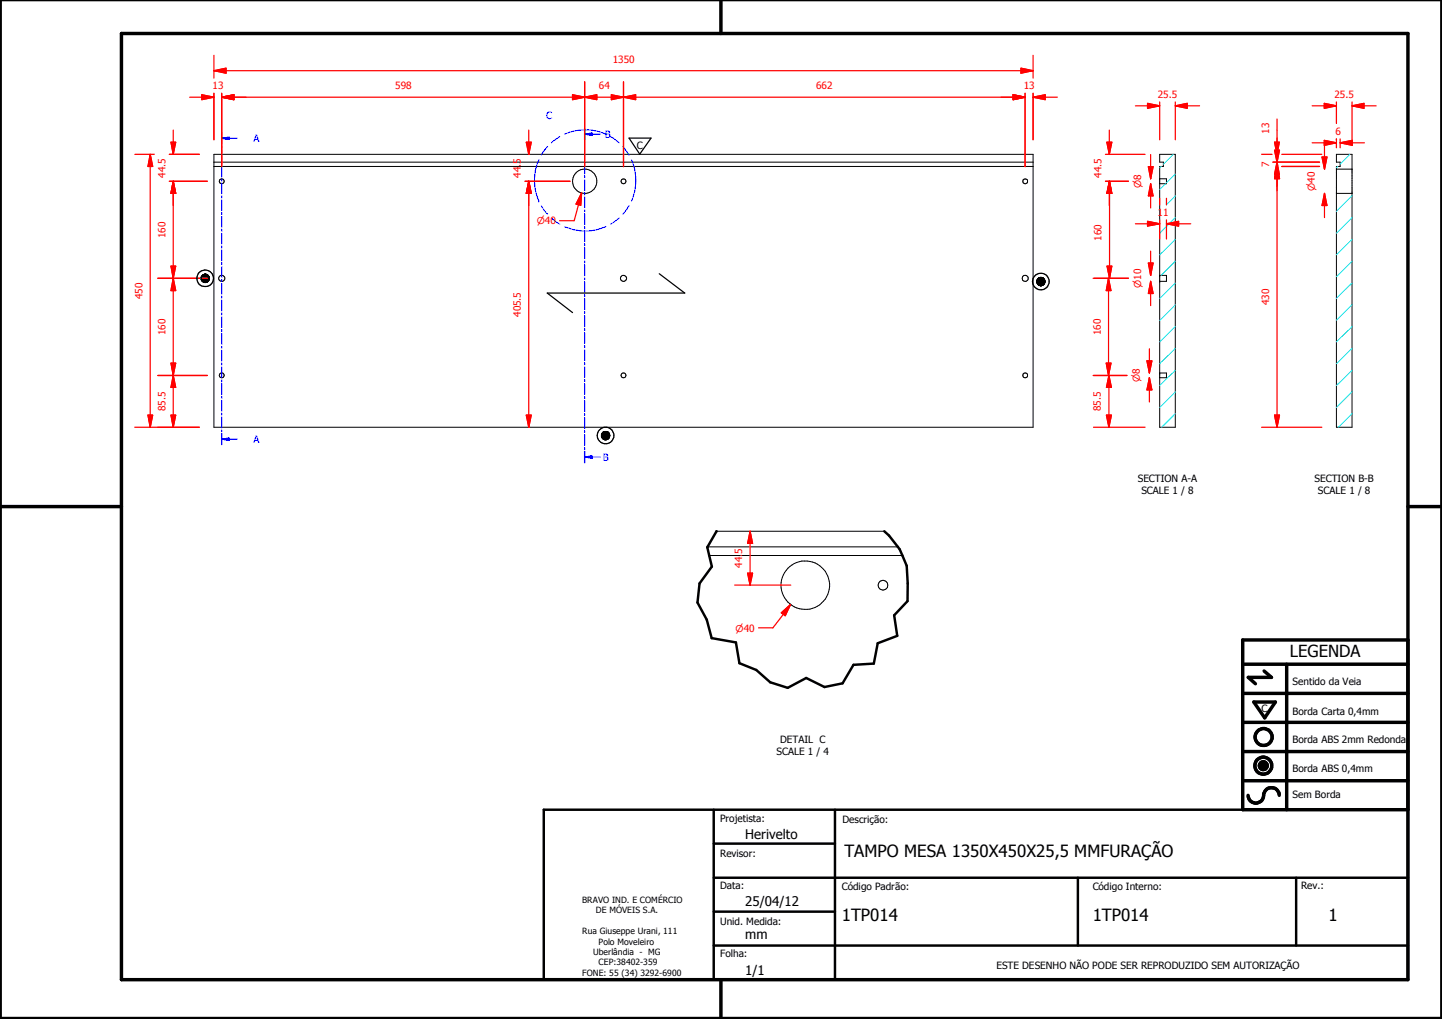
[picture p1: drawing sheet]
<svg xmlns="http://www.w3.org/2000/svg" width="297mm" height="210mm" viewBox="0 0 297 210" stroke-linecap="round" stroke-linejoin="round" font-family="sans-serif">
<g fill="none" stroke="#000" stroke-width=".21">
<path d="M44.1 33.4h168.7M44.1 34.3h168.7M44.1 31.8h168.7v56.2h-168.7zM238.9 36.8h1.4v1h-1.4M238.9 31.8h3.2v56.2h-3.2v-53.7h.7v-.9h-.7zM275.3 34.8h3.2M275.3 39.8h3.2M275.3 31.8h3.2v56.2h-3.2v-53.7h.8v-.9h-.8zM41.4 57.2l1.7 .1zM41.4 57.3h1.7v.1zM41.4 57.3l1.7 .1h-1.7zM41.4 57.4l1.7 .1z"/>
<path d="M41.4 57.5h1.7v.1zM41.4 57.5l1.7 .1h-1.6zM41.4 57.1l1.7 .1zM41.5 57.6h1.6zM41.5 57.6l1.5 .1zM41.5 57.7h1.5zM41.5 57.1h1.6zM41.5 57l1.6 .1zM41.5 57.7l1.5 .1zM41.5 56.9l1.5 .1zM41.6 57.8h1.4zM41.6 57.8l1.3 .1z"/>
<path d="M41.6 56.9h1.4zM41.7 57.9h1.2zM41.7 57.9l1.1 .1zM41.7 56.8l1.3 .1zM41.7 58h1.1zM41.7 56.7l1.2 .1zM41.8 58h1zM41.8 58l.9 .1zM41.8 56.6l1 .1h-1.1zM41.8 56.6l1 .1zM41.8 56.6h1zM41.9 58.1h.8z"/>
<path d="M41.9 58.1h.7zM41.9 56.6h.9zM41.9 56.6h.8zM41.9 58.1h.6zM41.9 56.6h.7zM42 58.1h.5zM42 58.1l.5 .1zM42 56.6h.6zM42 56.6h.5zM42.1 58.2h.4zM42.1 58.2h.3zM42.1 56.5l.4 .1z"/>
<path d="M42.1 56.5h.4zM42.2 58.2h.2zM42.2 56.5h.3zM42.2 56.5h.2zM213.6 57.9l1.7 .1zM213.6 58l1.7 .1zM213.6 58.1h1.7zM213.6 58.1l1.6 .1zM213.6 58.2l1.6 .1zM213.6 57.8l1.7 .1zM213.6 58.3h1.6zM213.6 57.7l1.6 .1z"/>
<path d="M213.7 58.3h1.5zM213.7 58.3l1.4 .1zM213.7 57.7h1.5zM213.7 58.4h1.4zM213.7 58.4l1.4 .1zM213.7 57.6l1.5 .1zM213.7 58.5h1.4zM213.7 58.5h1.3zM213.7 57.5l1.4 .1zM213.8 58.5h1.2zM213.8 58.5l1.2 .1zM213.8 57.4l1.3 .1z"/>
<path d="M213.8 58.6h1.2zM213.8 58.6l1.1 .1zM213.8 57.4h1.2zM213.9 58.7h1zM213.9 58.7h.9zM213.9 57.3l1.1 .1zM214 58.7h.8zM214 58.7l.8 .1zM214 57.2l.9 .1h-1zM214 57.2l.9 .1zM214 57.2h.8zM214.1 58.8h.7z"/>
<path d="M214.1 58.8h.6zM214.1 57.2h.7zM214.2 58.8h.5zM214.2 58.8h.4zM214.2 57.2h.6zM214.2 57.2h.5zM214.2 58.8h.3zM214.2 57.2h.4zM214.3 58.8h.2zM214.3 57.1l.3 .1zM214.3 57.1h.2zM238.9 58h.1"/>
<path d="M238.9 56.7h.1M238.9 56.7h1.4v1.3h-1.4M238.9 76.8h.1M238.9 76.8h1.4v1h-1.4M123.9 89.7h1.7zM123.9 89.7l1.7 .1zM123.9 89.8h1.7v.1zM123.9 89.8l1.7 .1h-1.7zM123.9 89.9l1.7 .1zM123.9 89.5l1.7 .2h-1.7zM123.9 89.5h1.7v.2zM123.9 90h1.7l-.1 .1z"/>
<path d="M123.9 90l1.6 .1h-1.5zM123.9 89.5h1.7zM124 90.1h1.5zM124 90.1l1.5 .1zM124 89.4l1.6 .1zM124 90.2h1.5zM124 90.2h1.4zM124 89.3l1.5 .1zM124.1 90.2h1.3zM124.1 90.2l1.3 .1zM124.1 89.2l1.4 .1zM124.1 90.3h1.3z"/>
<path d="M124.1 90.3h1.2zM124.1 89.2h1.3zM124.2 90.3h1.1zM124.2 90.3l1.1 .1zM124.2 89.1l1.2 .1zM124.2 89.1h1.1zM124.2 90.4h1.1zM124.2 90.4l1 .1zM124.2 89l1.1 .1zM124.2 89h1.1zM124.3 90.5h.9zM124.3 90.5h.8z"/>
<path d="M124.3 89h1zM124.3 89h.9zM124.4 90.5h.7zM124.4 90.5l.6 .1zM124.4 88.9l.8 .1zM124.4 88.9h.7zM124.5 90.6h.5zM124.5 90.6h.4zM124.5 88.9h.6zM124.5 88.9h.5zM124.6 90.6h.3zM124.6 90.6h.2z"/>
<path d="M124.6 88.9h.4zM124.6 88.9h.3zM124.7 90.6h.1zM124.7 88.9h.2zM124.7 88.9h.1zM145.8 112.6h39.2M146.1 114.4h39.8M147.6 109.4h34.6M259.4 157.6l1.6 .1zM259.4 157.7l1.6 .1zM259.4 157.8l1.6 .1zM259.4 157.9h1.6v.1z"/>
<path d="M259.4 157.9l1.6 .1h-1.5zM259.4 157.6h1.6zM259.5 158h1.5zM259.5 158l1.4 .1zM259.5 157.5l1.5 .1zM259.5 158.1h1.4zM259.5 157.4l1.5 .1zM259.5 158.1l1.4 .1zM259.5 157.3l1.4 .1zM259.6 158.2h1.3zM259.6 158.2h1.2zM259.6 157.2l1.3 .1z"/>
<path d="M259.6 158.2l1.2 .1zM259.6 157.2h1.3zM259.7 158.3h1.1zM259.7 158.3l1 .1zM259.7 157.1l1.1 .1zM259.7 157.1h1.1zM259.8 158.4h.9zM259.8 158.4h.8zM259.8 157.1h1zM259.8 157.1h.9zM259.8 158.4l.8 .1zM259.8 157l.9 .1z"/>
<path d="M259.8 157h.8zM259.9 158.5h.7zM259.9 158.5h.6zM259.9 157h.7zM260 158.5h.5zM260 158.5h.4zM260 157h.6zM260.1 158.5h.3zM260.1 158.5h.2zM260.1 156.9l.4 .1zM260.1 156.9h.3zM260.1 156.9h.2z"/>
<circle cx="45.7" cy="37.4" r=".49"/>
<circle cx="120.5" cy="37.3" r="2.5"/>
<circle cx="128.4" cy="37.4" r=".49"/>
<circle cx="211.2" cy="37.4" r=".5"/>
<circle cx="45.7" cy="57.3" r=".64"/>
<circle cx="128.4" cy="57.3" r=".64"/>
<circle cx="211.2" cy="57.3" r=".63"/>
<circle cx="45.7" cy="77.3" r=".49"/>
<circle cx="128.4" cy="77.3" r=".49"/>
<circle cx="211.2" cy="77.3" r=".5"/>
<circle cx="165.9" cy="120.6" r="5"/>
<circle cx="181.9" cy="120.5" r="1"/>
</g>
<path d="M147.6 109.4l-1.9 3.4 .9 3.9-2.5 3.5-.4 3.9 1.9 3.5 1 3.8 5 .9 .7 4.3 3.5 1.4 2.9 2.5 3.6 1.2 3.8-2 3.7 1.8 3.8-.7 2.2-3.9 4.2-.2 .8-4.2 4-1.5-.6-4.3 2.7-2.9 .1-3.6-.2-3.7-.9-2.1a13.5 13.5 0 0 0-3.7-5M112 166.8h178v35h-178zM147 173.8h25M147 166.8v35M172 166.8v35M147 194.8h143M147 180.8h143M147 187.8h25M222 180.8v14M267 180.8v14" fill="none" stroke="#000" stroke-width=".51"/>
<g fill="#000">
<path d="M41.4 57.1l1.7 .1zM41.5 57.1h1.6zM41.5 57l1.6 .1zM41.5 56.9l1.5 .1zM41.6 56.9h1.4zM41.7 56.8l1.3 .1zM41.7 56.7l1.2 .1zM41.8 56.6l1 .1h-1.1zM41.8 56.6l1 .1zM41.8 56.6h1zM41.9 56.6h.9zM41.9 56.6h.8z"/>
<path d="M41.9 56.6h.7zM42 56.6h.6zM42 56.6h.5zM42.1 56.5l.4 .1zM42.1 56.5h.4zM42.2 56.5h.3zM42.2 56.5h.2zM42.1 58.2h.3zM42.2 58.2h.2zM42 58.1l.5 .1zM42.1 58.2h.4zM41.9 58.1h.6z"/>
<path d="M42 58.1h.5zM41.9 58.1h.7zM41.8 58l.9 .1zM41.9 58.1h.8zM41.7 58h1.1zM41.8 58h1zM41.7 57.9l1.1 .1zM41.6 57.8l1.3 .1zM41.7 57.9h1.2zM41.5 57.7l1.5 .1zM41.6 57.8h1.4zM41.5 57.7h1.5z"/>
<path d="M41.5 57.6l1.5 .1zM41.4 57.2l1.7 .1zM41.4 57.3l1.7 .1h-1.7zM41.4 57.4l1.7 .1zM41.4 57.5h1.7v.1zM41.4 57.5l1.7 .1h-1.6zM41.5 57.6h1.6zM41.4 57.3h1.7v.1zM213.6 57.8l1.7 .1zM213.6 57.7l1.6 .1zM213.7 57.7h1.5zM213.7 57.6l1.5 .1z"/>
<path d="M213.7 57.5l1.4 .1zM213.8 57.4l1.3 .1zM213.8 57.4h1.2zM213.9 57.3l1.1 .1zM214 57.2l.9 .1h-1zM214 57.2l.9 .1zM214 57.2h.8zM214.1 57.2h.7zM214.2 57.2h.6zM214.2 57.2h.5zM214.2 57.2h.4zM214.3 57.1l.3 .1z"/>
<path d="M214.3 57.1h.2zM214.2 58.8h.3zM214.3 58.8h.2zM214.2 58.8h.4zM214.1 58.8h.6zM214.2 58.8h.5zM214 58.7l.8 .1zM214.1 58.8h.7zM213.9 58.7h.9zM214 58.7h.8zM213.8 58.6l1.1 .1zM213.9 58.7h1z"/>
<path d="M213.8 58.5l1.2 .1zM213.8 58.6h1.2zM213.7 58.5h1.3zM213.8 58.5h1.2zM213.7 58.4l1.4 .1zM213.7 58.5h1.4zM213.7 58.3l1.4 .1zM213.7 58.4h1.4zM213.6 58.3h1.6zM213.7 58.3h1.5zM213.6 58.1l1.6 .1zM213.6 58.2l1.6 .1z"/>
<path d="M213.6 57.9l1.7 .1zM213.6 58l1.7 .1zM213.6 58.1h1.7zM123.9 89.5l1.7 .2h-1.7zM123.9 89.5h1.7v.2zM123.9 89.5h1.7zM124 89.4l1.6 .1zM124 89.3l1.5 .1zM124.1 89.2l1.4 .1zM124.1 89.2h1.3zM124.2 89.1l1.2 .1zM124.2 89.1h1.1z"/>
<path d="M124.2 89l1.1 .1zM124.2 89h1.1zM124.3 89h1zM124.3 89h.9zM124.4 88.9l.8 .1zM124.4 88.9h.7zM124.5 88.9h.6zM124.5 88.9h.5zM124.6 88.9h.4zM124.6 88.9h.3zM124.7 88.9h.2zM124.7 88.9h.1z"/>
<path d="M124.6 90.6h.2zM124.7 90.6h.1zM124.5 90.6h.4zM124.6 90.6h.3zM124.4 90.5l.6 .1zM124.5 90.6h.5zM124.3 90.5h.8zM124.4 90.5h.7zM124.2 90.4l1 .1zM124.3 90.5h.9zM124.2 90.3l1.1 .1zM124.2 90.4h1.1z"/>
<path d="M124.1 90.3h1.2zM124.2 90.3h1.1zM124.1 90.2l1.3 .1zM124.1 90.3h1.3zM124 90.2h1.4zM124.1 90.2h1.3zM124 90.1l1.5 .1zM124 90.2h1.5zM123.9 90l1.6 .1h-1.5zM124 90.1h1.5zM123.9 89.8l1.7 .1h-1.7zM123.9 89.9l1.7 .1z"/>
<path d="M123.9 90h1.7l-.1 .1zM123.9 89.7h1.7zM123.9 89.7l1.7 .1zM123.9 89.8h1.7v.1zM259.4 157.6h1.6zM259.5 157.5l1.5 .1zM259.5 157.4l1.5 .1zM259.5 157.3l1.4 .1zM259.6 157.2l1.3 .1zM259.6 157.2h1.3zM259.7 157.1l1.1 .1zM259.7 157.1h1.1z"/>
<path d="M259.8 157.1h1zM259.8 157.1h.9zM259.8 157l.9 .1zM259.8 157h.8zM259.9 157h.7zM260 157h.6zM260.1 156.9l.4 .1zM260.1 156.9h.3zM260.1 156.9h.2zM260.1 158.5h.2zM260 158.5h.4zM260.1 158.5h.3z"/>
<path d="M259.9 158.5h.6zM260 158.5h.5zM259.8 158.4l.8 .1zM259.9 158.5h.7zM259.8 158.4h.8zM259.7 158.3l1 .1zM259.8 158.4h.9zM259.6 158.2l1.2 .1zM259.7 158.3h1.1zM259.6 158.2h1.2zM259.5 158.1l1.4 .1zM259.6 158.2h1.3z"/>
<path d="M259.5 158l1.4 .1zM259.5 158.1h1.4zM259.4 157.9l1.6 .1h-1.5zM259.5 158h1.5zM259.4 157.6l1.6 .1zM259.4 157.7l1.6 .1zM259.4 157.8l1.6 .1zM259.4 157.9h1.6v.1z"/>
</g>
<g fill="none" stroke="#000" stroke-width=".71">
<path d="M148.5 0v6.9M297 -.1v209.9h-297v-209.9M25 6.9h265v194.9h-265zM0 104.4h25M290 104.4h7M256 136.8h34M260.4 138.2l1.5 1.3h-4.8l1.5 1.3M265 136.8v30M290 131.8h-34v35h34M256 154.8h34M256 148.8h34M256 142.8h34"/>
<path d="M258.3 144.6h4.4l-2.2 3.3zM256 160.8h34M257.1 163.8a1.62 1.62 0 0 0 1.8 1.6 1.62 1.62 0 0 0 1.4-1.9 1.63 1.63 0 0 1 1.7-1.2 1.63 1.63 0 0 1 1.5 1.5M148.5 201.8v8"/>
<circle cx="260.2" cy="157.7" r="1.76"/>
<circle cx="260.2" cy="157.7" r=".82"/>
<circle cx="260.3" cy="151.8" r="1.76"/>
</g>
<g fill="none" stroke="#00f" stroke-width=".21">
<path d="M45.7 27.4v2.2M45.7 30v.4M45.7 30.8v2.3M45.7 33.4v.5M45.7 34.2v2.3M45.7 36.9v.4M45.7 37.7v2.2M45.7 28.5h1.5M45.7 40.3v.5M45.7 41.1v2.3M45.7 43.8v.4M45.7 44.6v2.2"/>
<path d="M45.7 47.2v.5M45.7 48v2.2M45.7 50.6v.5M45.7 51.5v2.2M45.7 54.1v.4M45.7 54.9v2.2M45.7 57.5v.5M45.7 58.4v2.2M45.7 61v.4M45.7 61.8v2.3M45.7 64.4v.5M45.7 65.2v2.3"/>
<path d="M45.7 67.9v.4M45.7 68.7v2.3M45.7 71.3v.5M45.7 72.1v2.3M45.7 74.8v.4M45.7 75.6v2.2M45.7 78.2v.5M45.7 79v2.3M45.7 81.6v.5M45.7 82.5v2.2M45.7 85.1v.4M45.7 85.9v2.2"/>
<path d="M45.7 88.5v.4M45.7 89.3v2.3"/>
</g>
<path d="M45.7 27.4v2.2M45.7 89.3v2.3" fill="none" stroke="#00f" stroke-width=".3"/>
<path d="M45.7 28.5l1.5-.3v.5z" fill="#00f"/>
<path d="M45.7 28.5l1.5-.3v.5zM47.2 28.5h1.7M45.7 90.5h1.5" fill="none" stroke="#00f" stroke-width=".21"/>
<path d="M45.7 90.5l1.5-.3v.5z" fill="#00f"/>
<g fill="none" stroke="#00f" stroke-width=".21">
<path d="M120.4 26.5v2.3M120.4 29.2v.4M120.4 30v2.3M120.4 32.7v.4M120.4 33.5v2.3M120.4 36.2v.4M120.4 37v2.3M120.4 39.7v.4M120.4 27.6h1.6M120.4 40.5v2.3M120.4 43.2v.4M120.4 44v2.3"/>
<path d="M120.4 46.7v.4M120.4 47.5v2.3M120.4 50.2v.4M120.4 51v2.3M120.4 53.7v.4M120.4 54.5v2.3M120.4 57.2v.4M120.4 58v2.3M120.4 60.7v.4M120.4 61.5v2.3M120.4 64.1v.5M120.4 65v2.3"/>
<path d="M120.4 67.6v.5M120.4 68.5v2.3M120.4 71.2v.4M120.4 72v2.3M120.4 74.7v.4M120.4 75.5v2.3M120.4 78.1v.5M120.4 79v2.3M45.7 90.5l1.5-.3v.5zM47.2 90.5h1.7M120.4 81.7v.4M120.4 82.5v2.3"/>
<path d="M120.4 85.2v.4M120.4 86v2.3M120.4 88.7v.4M120.4 89.5v2.3M120.4 92.2v.4M120.4 93v2.3"/>
</g>
<g fill="none" stroke="#0ff" stroke-width=".21">
<path d="M239.2 34.3l-.3 .2M240.1 37.8l-1.2 1.2M241.7 31.8l-2.1 2M242.1 35.9l-1.8 1.8M242.1 58.3l-3.2 3.2M242.1 53.8l-2.9 2.9M242.1 49.3l-3.2 3.2M242.1 44.8l-3.2 3.2M242.1 40.3l-1.9 1.9M242.1 76.3l-3.2 3.1M242.1 71.8l-3.2 3.1M242.1 67.3l-3.2 3.1"/>
<path d="M242.1 62.8l-3.2 3.2M242.1 85.2l-2.8 2.8M242.1 80.7l-3.2 3.2"/>
</g>
<path d="M120.4 26.5v2.3M120.4 93v2.3" fill="none" stroke="#00f" stroke-width=".3"/>
<path d="M120.4 27.6l1.6-.2v.5z" fill="#00f"/>
<path d="M120.4 27.6l1.6-.2v.5zM122 27.6h1.7M120.4 94.1h1.6" fill="none" stroke="#00f" stroke-width=".21"/>
<path d="M120.4 94.1l1.6-.2v.5z" fill="#00f"/>
<g fill="none" stroke="#00f" stroke-width=".21">
<path d="M111 32.9a10.5 10.5 0 0 0 0 8.5M112.8 30.2l-1.3 1.7M115.3 28.2l-1.7 1.2M116.3 27.6a10.6 10.6 0 0 1 8.5 0M125.8 28.2l1.7 1.2M128.3 30.2l1.3 1.7M130.1 32.9a10.5 10.5 0 0 1 0 8.5M111 41.4h.1M111.5 42.4l1.3 1.7M113.6 44.9l1.7 1.3M116.3 46.7a10.5 10.5 0 0 0 8.5 0M127.5 44.9l-1.7 1.3"/>
<path d="M129.6 42.4l-1.3 1.7M120.4 94.1l1.6-.2v.5zM122 94.1h1.7"/>
</g>
<g fill="none" stroke="#0ff" stroke-width=".21">
<path d="M275.6 34.3l-.3 .2M278 31.8l-1.9 2M278.5 58.3l-3.2 3.2M278.5 53.8l-3.2 3.2M278.5 49.3l-3.2 3.2M278.5 44.8l-3.2 3.2M278.5 40.3l-3.2 3.3M278.5 76.3l-3.2 3.1M278.5 71.8l-3.2 3.1M278.5 67.3l-3.2 3.1M278.5 62.8l-3.2 3.2M278.5 85.2l-2.8 2.8"/>
<path d="M278.5 80.7l-3.2 3.2"/>
</g>
<path d="M35.7 85.5v2.5" fill="none" stroke="#f00" stroke-width=".25"/>
<path d="M35.2 85.5h1l-.5 2.5z" fill="#f00"/>
<path d="M35.7 77.3v2.5M35.2 85.5h1l-.5 2.5z" fill="none" stroke="#f00" stroke-width=".25"/>
<path d="M35.7 77.3l.5 2.5h-1z" fill="#f00"/>
<path d="M32.5 77.3h10.2M35.7 77.3l.5 2.5h-1zM35.7 74.8v2.5M35.7 79.8v5.7M32.5 88h8.6" fill="none" stroke="#f00" stroke-width=".25"/>
<path d="M35.2 74.8h1l-.5 2.5z" fill="#f00"/>
<path d="M35.7 57.3v2.6M35.2 74.8h1l-.5 2.5z" fill="none" stroke="#f00" stroke-width=".25"/>
<path d="M35.7 57.3l.5 2.6h-1z" fill="#f00"/>
<path d="M32.5 57.3h10.2M35.7 57.3l.5 2.6h-1zM35.7 54.8v2.5M35.7 59.9v14.9M32.5 77.3h10.2" fill="none" stroke="#f00" stroke-width=".25"/>
<path d="M35.2 54.8h1l-.5 2.5z" fill="#f00"/>
<path d="M35.7 37.3v2.5M35.2 54.8h1l-.5 2.5z" fill="none" stroke="#f00" stroke-width=".25"/>
<path d="M35.7 37.3l.5 2.5h-1z" fill="#f00"/>
<path d="M34.9 37.3h7.8M35.7 37.3l.5 2.5h-1zM35.7 37.3v17.5M32.5 57.3h10.2" fill="none" stroke="#f00" stroke-width=".25"/>
<path d="M35.7 37.3l.5 2.5h-1z" fill="#f00"/>
<path d="M35.7 37.3l.5 2.5h-1zM35.7 29.3v2.5" fill="none" stroke="#f00" stroke-width=".25"/>
<path d="M35.2 29.3h1l-.5 2.5z" fill="#f00"/>
<path d="M34.9 31.8h6.2M34.9 37.3h7.8M35.2 29.3h1l-.5 2.5zM35.7 26.8v2.5M35.7 39.8v2.5M30.9 85.5v2.5" fill="none" stroke="#f00" stroke-width=".25"/>
<path d="M30.5 85.5h1l-.6 2.5z" fill="#f00"/>
<path d="M30.9 31.8v2.5M30.5 85.5h1l-.6 2.5z" fill="none" stroke="#f00" stroke-width=".25"/>
<path d="M30.9 31.8l.6 2.5h-1z" fill="#f00"/>
<path d="M27.8 31.8h4M30.9 31.8l.6 2.5h-1zM30.9 34.3v51.2M34.9 31.8h6.2M41.6 20h2.5M27.8 88h13.3" fill="none" stroke="#f00" stroke-width=".25"/>
<path d="M41.6 19.5l2.5 .5-2.5 .5z" fill="#f00"/>
<path d="M41.6 19.5l2.5 .5-2.5 .5zM45.7 20h2.5" fill="none" stroke="#f00" stroke-width=".25"/>
<path d="M45.7 20l2.5-.5v1z" fill="#f00"/>
<path d="M44.1 19.2v9.6M45.7 19.2v15.1M39.1 20h2.5M45.7 20l2.5-.5v1zM45.7 20h5" fill="none" stroke="#f00" stroke-width=".25"/>
<path d="M45.7 20l2.5-.5v1z" fill="#f00"/>
<path d="M45.7 20l2.5-.5v1zM117.9 20h2.5" fill="none" stroke="#f00" stroke-width=".25"/>
<path d="M117.9 19.5l2.5 .5-2.5 .5z" fill="#f00"/>
<path d="M45.7 19.2v15.1M117.9 19.5l2.5 .5-2.5 .5zM120.4 16.8v17.5M48.2 20h69.7M120.4 20h2.5" fill="none" stroke="#f00" stroke-width=".25"/>
<path d="M120.4 20l2.5-.5v1z" fill="#f00"/>
<path d="M120.4 20l2.5-.5v1zM125.9 20h2.5" fill="none" stroke="#f00" stroke-width=".25"/>
<path d="M125.9 19.5l2.5 .5-2.5 .5z" fill="#f00"/>
<path d="M120.4 16.8v17.5M125.9 19.5l2.5 .5-2.5 .5zM128.4 16.8v17.5M122.9 20h3M128.4 20h2.5" fill="none" stroke="#f00" stroke-width=".25"/>
<path d="M128.4 20l2.5-.5v1z" fill="#f00"/>
<path d="M128.4 20l2.5-.5v1zM208.7 20h2.5" fill="none" stroke="#f00" stroke-width=".25"/>
<path d="M208.7 19.5l2.5 .5-2.5 .5z" fill="#f00"/>
<path d="M128.4 16.8v17.5M208.7 19.5l2.5 .5-2.5 .5zM211.2 19.2v15.1M130.9 20h80.3" fill="none" stroke="#f00" stroke-width=".25"/>
<path d="M208.7 19.5l2.5 .5-2.5 .5z" fill="#f00"/>
<path d="M208.7 19.5l2.5 .5-2.5 .5zM212.8 20h2.5" fill="none" stroke="#f00" stroke-width=".25"/>
<path d="M212.8 20l2.5-.5v1z" fill="#f00"/>
<path d="M44.1 14.6h2.5M211.2 19.2v15.1M212.8 19.2v9.6M206.2 20h2.5M212.8 20l2.5-.5v1zM215.3 20h2.5" fill="none" stroke="#f00" stroke-width=".25"/>
<path d="M44.1 14.6l2.5-.5v1z" fill="#f00"/>
<path d="M44.1 14.6l2.5-.5v1zM210.3 14.6h2.5" fill="none" stroke="#f00" stroke-width=".25"/>
<path d="M210.3 14.1l2.5 .5-2.5 .5z" fill="#f00"/>
<path d="M44.1 11.4v4.7M44.1 19.2v9.6M46.6 14.6h163.7M210.3 14.1l2.5 .5-2.5 .5zM212.8 11.4v4.7M212.8 19.2v9.6M108.9 85.5v2.5" fill="none" stroke="#f00" stroke-width=".25"/>
<path d="M108.4 85.5h1l-.5 2.5z" fill="#f00"/>
<path d="M108.9 37.3v2.5M108.4 85.5h1l-.5 2.5z" fill="none" stroke="#f00" stroke-width=".25"/>
<path d="M108.9 37.3l.5 2.5h-1z" fill="#f00"/>
<path d="M108.2 37.3h9.2M108.9 37.3l.5 2.5h-1zM108.9 37.3v48.2" fill="none" stroke="#f00" stroke-width=".25"/>
<path d="M108.9 37.3l.5 2.5h-1z" fill="#f00"/>
<path d="M108.9 37.3l.5 2.5h-1zM108.9 29.3v2.5" fill="none" stroke="#f00" stroke-width=".25"/>
<path d="M108.4 29.3h1l-.5 2.5z" fill="#f00"/>
<path d="M108.2 37.3h9.2M108.4 29.3h1l-.5 2.5zM108.9 26.8v2.5M108.9 39.8v2.5M228.5 29.3v2.5" fill="none" stroke="#f00" stroke-width=".25"/>
<path d="M228 29.3h1l-.5 2.5z" fill="#f00"/>
<path d="M228 29.3h1l-.5 2.5zM228.5 37.3v2.5" fill="none" stroke="#f00" stroke-width=".25"/>
<path d="M228.5 37.3l.5 2.5h-1z" fill="#f00"/>
<path d="M227.7 31.8h8.2M227.7 37.3h4.7M228.5 37.3l.5 2.5h-1zM228.5 26.8v2.5M228.5 39.8v2.5M237 34.3v2.5" fill="none" stroke="#f00" stroke-width=".25"/>
<path d="M236.6 34.3h.9l-.5 2.5z" fill="#f00"/>
<path d="M236.6 34.3h.9l-.5 2.5zM237 37.8v2.5" fill="none" stroke="#f00" stroke-width=".25"/>
<path d="M237 37.8l.5 2.5h-.9z" fill="#f00"/>
<path d="M237 37.8l.5 2.5h-.9zM237 31.8v2.5M237 40.3v2.5M237 54.2v2.5" fill="none" stroke="#f00" stroke-width=".25"/>
<path d="M236.6 54.2h.9l-.5 2.5z" fill="#f00"/>
<path d="M236.6 54.2h.9l-.5 2.5zM237 58v2.5" fill="none" stroke="#f00" stroke-width=".25"/>
<path d="M237 58l.5 2.5h-.9z" fill="#f00"/>
<path d="M237 58l.5 2.5h-.9zM237 51.7v2.5M236.8 74.3v2.5M237 60.5v2.4" fill="none" stroke="#f00" stroke-width=".25"/>
<path d="M236.3 74.3h1l-.5 2.5z" fill="#f00"/>
<path d="M236.3 74.3h1l-.5 2.5zM236.8 77.8v2.5" fill="none" stroke="#f00" stroke-width=".25"/>
<path d="M236.8 77.8l.5 2.5h-1z" fill="#f00"/>
<path d="M228.6 37.3v2.5M236.8 77.8l.5 2.5h-1zM236.8 71.8v2.5M236.8 80.3v2.5" fill="none" stroke="#f00" stroke-width=".25"/>
<path d="M228.6 37.3l.4 2.5h-1z" fill="#f00"/>
<path d="M228.6 37.3l.4 2.5h-1zM228.6 54.8v2.5" fill="none" stroke="#f00" stroke-width=".25"/>
<path d="M228 54.8h1l-.4 2.5z" fill="#f00"/>
<path d="M227.7 37.3h4.7M228.6 39.8v15M225.4 57.3h7M228 54.8h1l-.4 2.5zM228.4 85.5v2.5" fill="none" stroke="#f00" stroke-width=".25"/>
<path d="M227.9 85.5h1l-.5 2.5z" fill="#f00"/>
<path d="M228.4 77.3v2.5M227.9 85.5h1l-.5 2.5z" fill="none" stroke="#f00" stroke-width=".25"/>
<path d="M228.4 77.3l.5 2.5h-1z" fill="#f00"/>
<path d="M225.3 77.3h6.9M228.3 74.8v2.5M228.4 77.3l.5 2.5h-1zM228.4 79.8v5.7M225.3 88h10.6" fill="none" stroke="#f00" stroke-width=".25"/>
<path d="M227.9 74.8h1l-.6 2.5z" fill="#f00"/>
<path d="M228.3 57.3v2.6M227.9 74.8h1l-.6 2.5z" fill="none" stroke="#f00" stroke-width=".25"/>
<path d="M228.3 57.3l.6 2.6h-1z" fill="#f00"/>
<path d="M225.2 57.3h7.2M228.3 57.3l.6 2.6h-1zM228.3 59.9v14.9M240.3 46.1h2.5M225.2 77.3h7" fill="none" stroke="#f00" stroke-width=".25"/>
<path d="M240.3 46.1l2.5-.5v1z" fill="#f00"/>
<path d="M236.4 46.1h2.5M240.3 46.1l2.5-.5v1z" fill="none" stroke="#f00" stroke-width=".25"/>
<path d="M236.4 45.6l2.5 .5-2.5 .5z" fill="#f00"/>
<path d="M242.1 21.8h2.5M233.9 46.1h2.5M236.4 45.6l2.5 .5-2.5 .5zM238.9 40.9v1.3M238.9 45.3v3.9M240.3 40.9v1.3M240.3 45.3v3.9M242.8 46.1h2.5" fill="none" stroke="#f00" stroke-width=".25"/>
<path d="M242.1 21.8l2.5-.5v1z" fill="#f00"/>
<path d="M236.4 21.8h2.5M242.1 21.8l2.5-.5v1z" fill="none" stroke="#f00" stroke-width=".25"/>
<path d="M236.4 21.3l2.5 .5-2.5 .5z" fill="#f00"/>
<path d="M233.9 21.8h2.5M236.4 21.3l2.5 .5-2.5 .5zM238.9 21v7.8M242.1 21v7.8M244.6 21.8h2.5M272.8 29.4h2.5" fill="none" stroke="#f00" stroke-width=".25"/>
<path d="M272.8 28.9l2.5 .5-2.5 .5z" fill="#f00"/>
<path d="M272.8 28.9l2.5 .5-2.5 .5zM276.1 29.4h2.4" fill="none" stroke="#f00" stroke-width=".25"/>
<path d="M276.1 29.4l2.4-.5v1z" fill="#f00"/>
<path d="M263.1 30.9v2.5M270.3 29.4h2.5M275.3 28.6v1.8M276.1 29.4l2.4-.5v1zM276.1 28.6v1.8M278.5 29.4h2.5" fill="none" stroke="#f00" stroke-width=".25"/>
<path d="M262.5 30.9h1.1l-.5 2.5z" fill="#f00"/>
<path d="M262.5 30.9h1.1l-.5 2.5zM263.1 34.3v2.5" fill="none" stroke="#f00" stroke-width=".25"/>
<path d="M263.1 34.3l.5 2.5h-1.1z" fill="#f00"/>
<path d="M262.2 33.4h9.6M263.1 34.3l.5 2.5h-1.1zM263.1 28.4v2.5M263.1 36.8v2.5M264 34.3h7.8M272.8 32.3v2.5" fill="none" stroke="#f00" stroke-width=".25"/>
<path d="M272.3 32.3h1l-.5 2.5z" fill="#f00"/>
<path d="M272.3 32.3h1l-.5 2.5zM272.8 39.8v2.5" fill="none" stroke="#f00" stroke-width=".25"/>
<path d="M272.8 39.8l.5 2.5h-1z" fill="#f00"/>
<path d="M263.1 34.3v2.5M272.8 39.8l.5 2.5h-1zM272.8 29.8v2.5M272.8 42.3v2.5" fill="none" stroke="#f00" stroke-width=".25"/>
<path d="M263.1 34.3l.5 2.5h-1.1z" fill="#f00"/>
<path d="M263.1 34.3l.5 2.5h-1.1zM263.1 85.5v2.5" fill="none" stroke="#f00" stroke-width=".25"/>
<path d="M262.5 85.5h1.1l-.5 2.5z" fill="#f00"/>
<path d="M263.1 29.3v2.5M263.1 36.8v48.7M264 34.3h7.8M259.9 88h12.4M262.5 85.5h1.1l-.5 2.5z" fill="none" stroke="#f00" stroke-width=".25"/>
<path d="M262.5 29.3h1l-.4 2.5z" fill="#f00"/>
<path d="M262.5 29.3h1l-.4 2.5zM263.1 33.4v2.5" fill="none" stroke="#f00" stroke-width=".25"/>
<path d="M263.1 33.4l.4 2.5h-1z" fill="#f00"/>
<path d="M259.9 31.8h2.1M262.2 33.4h9.6M263.1 33.4l.4 2.5h-1zM263.1 24.5v4.8M263.1 35.9v2.5M264 31.8h8.3M278.5 21.8h2.5" fill="none" stroke="#f00" stroke-width=".25"/>
<path d="M278.5 21.8l2.5-.5v1z" fill="#f00"/>
<path d="M272.8 21.8h2.5M278.5 21.8l2.5-.5v1z" fill="none" stroke="#f00" stroke-width=".25"/>
<path d="M272.8 21.3l2.5 .5-2.5 .5z" fill="#f00"/>
<path d="M119.8 39.8l-.6 2.4M270.3 21.8h2.5M272.8 21.3l2.5 .5-2.5 .5zM275.3 21v4.4M275.3 28.6v.2M278.5 21v7.8M281 21.8h2.5" fill="none" stroke="#f00" stroke-width=".25"/>
<path d="M119.8 39.8l-.2 2.5-.9-.3z" fill="#f00"/>
<path d="M119.8 39.8l-.2 2.5-.9-.3zM119.2 42.2l-.9 3.3h-3M162.9 124.5l-1.5 2" fill="none" stroke="#f00" stroke-width=".25"/>
<path d="M160.9 126.2l2-1.7-1.1 2.3z" fill="#f00"/>
<path d="M154.5 118.1v2.4M160.9 126.2l2-1.7-1.1 2.3zM161.4 126.5l-2.2 2.8h-3" fill="none" stroke="#f00" stroke-width=".25"/>
<path d="M154 118.1h1l-.5 2.4z" fill="#f00"/>
<path d="M154 118.1h1l-.5 2.4zM154.5 109.4v2.5" fill="none" stroke="#f00" stroke-width=".25"/>
<path d="M154.5 109.4l.5 2.5h-1z" fill="#f00"/>
<path d="M154.5 109.4l.5 2.5h-1zM154.5 111.9v6.2M151.3 120.5h11.6" fill="none" stroke="#f00" stroke-width=".25"/>
<g fill="none" stroke="#000" stroke-width=".25">
<path d="M129.6 28.4h4.5l-2.3 3.3zM135.8 56.4l5.3 4h-28.4l5.2 4"/>
<circle cx="42.3" cy="57.3" r="1.71"/>
<circle cx="42.3" cy="57.4" r=".85"/>
<circle cx="214.4" cy="58" r=".86"/>
<circle cx="214.4" cy="58" r="1.72"/>
<circle cx="124.7" cy="89.7" r=".85"/>
<circle cx="124.8" cy="89.7" r="1.71"/>
</g>
<g font-size="3.5">
<text x="173.9" y="176.4">TAMPO MESA 1350X450X25,5 MMFURAÇÃO</text>
<text x="173.4" y="189.7">1TP014</text>
<text x="225.1" y="189.7">1TP014</text>
<text x="273.6" y="189.7">1</text>
</g>
<text font-size="3.4" x="265.7" y="135.4">LEGENDA</text>
<g font-size="2.7">
<text x="153.5" y="172.8">Herivelto</text>
<text x="153.5" y="186.6">25/04/12</text>
<text x="153.5" y="193.4">mm</text>
<text x="153.5" y="200.8">1/1</text>
</g>
<g font-size="2.1" fill="#f00">
<text x="126.2" y="13">1350</text>
<text x="43.8" y="18.4">13</text>
<text x="81.4" y="18.4">598</text>
<text x="123.4" y="18.4">64</text>
<text x="168.1" y="18.4">662</text>
<text x="210.9" y="18.4">13</text>
<text x="238.5" y="20.2">25.5</text>
<text x="274.9" y="20.2">25.5</text>
<text x="261.4" y="27.6" transform="rotate(-90 261.4 27.6)">13</text>
<text x="275.1" y="27.8">6</text>
<text x="107.3" y="33.7" transform="rotate(-90 107.3 33.7)">5</text>
<text x="261.4" y="34.4" transform="rotate(-90 261.4 34.4)">7</text>
<text x="34.1" y="36.6" transform="rotate(-90 34.1 36.6)">44.5</text>
<text x="107.3" y="36.6" transform="rotate(-90 107.3 36.6)">44.</text>
<text x="226.9" y="36.6" transform="rotate(-90 226.9 36.6)">44.5</text>
<text x="238.5" y="44.5">11</text>
<text x="34.1" y="49.1" transform="rotate(-90 34.1 49.1)">160</text>
<text x="226.9" y="49.6" transform="rotate(-90 226.9 49.6)">160</text>
<text x="29.3" y="61.6" transform="rotate(-90 29.3 61.6)">450</text>
<text x="107.3" y="65.3" transform="rotate(-90 107.3 65.3)">405.5</text>
<text x="261.4" y="62.9" transform="rotate(-90 261.4 62.9)">430</text>
<text x="34.1" y="69" transform="rotate(-90 34.1 69)">160</text>
<text x="226.7" y="69" transform="rotate(-90 226.7 69)">160</text>
<text x="34.1" y="84.7" transform="rotate(-90 34.1 84.7)">85.5</text>
<text x="226.8" y="84.7" transform="rotate(-90 226.8 84.7)">85.5</text>
<text x="152.9" y="117" transform="rotate(-90 152.9 117)">44.</text>
<text x="152.9" y="114.1" transform="rotate(-90 152.9 114.1)">5</text>
</g>
<g font-size="2.1" fill="#00f">
<text x="52.2" y="29.3">A</text>
<text x="112.5" y="24.4">C</text>
<text x="124.6" y="28.4">B</text>
<text x="52.2" y="91.2">A</text>
<text x="124.2" y="94.9">B</text>
</g>
<g font-size="2.1">
<text x="131.2" y="30.6">C</text>
<text x="234.4" y="99.3">SECTION A-A</text>
<text x="235.1" y="101.8">SCALE 1 / 8</text>
<text x="270.8" y="99.3">SECTION B-B</text>
<text x="271.5" y="101.8">SCALE 1 / 8</text>
<text x="266.3" y="141.1">Sentido da Veia</text>
<text x="259.8" y="146.7">C</text>
<text x="266.3" y="147.2">Borda Carta 0,4mm</text>
<text x="160" y="155.4">SCALE 1 / 4</text>
<text x="160.7" y="153">DETAIL C</text>
<text x="266.3" y="153.1">Borda ABS 2mm Redonda</text>
<text x="266.3" y="159">Borda ABS 0,4mm</text>
<text x="266.3" y="164.4">Sem Borda</text>
<text x="148.4" y="169.3">Projetista:</text>
<text x="173.5" y="169.5">Descrição:</text>
<text x="148.4" y="176.6">Revisor:</text>
<text x="148.4" y="183.2">Data:</text>
<text x="173.4" y="183.3">Código Padrão:</text>
<text x="225.1" y="183.3">Código Interno:</text>
<text x="268" y="183.2">Rev.:</text>
<text x="148.4" y="190.5">Unid. Medida:</text>
<text x="148.4" y="197.2">Folha:</text>
<text x="205.3" y="199.5">ESTE DESENHO NÃO PODE SER REPRODUZIDO SEM AUTORIZAÇÃO</text>
</g>
<g font-size="1.9" fill="#f00">
<text x="235.1" y="38.8" transform="rotate(-90 235.1 38.8)">⌀8</text>
<text x="270.8" y="39.3" transform="rotate(-90 270.8 39.3)">⌀40</text>
<text x="110.6" y="46.2">⌀40</text>
<text x="235.1" y="59.3" transform="rotate(-90 235.1 59.3)">⌀10</text>
<text x="234.8" y="78.7" transform="rotate(-90 234.8 78.7)">⌀8</text>
<text x="151.5" y="130.1">⌀40</text>
</g>
<g font-size="1.8">
<text x="119.9" y="186">BRAVO IND. E COMÉRCIO</text>
<text x="122.7" y="188.1">DE MÓVEIS S.A.</text>
<text x="119.9" y="192.4">Rua Giuseppe Urani, 111</text>
<text x="122.2" y="196.7">Uberlândia - MG</text>
<text x="123.3" y="194.6">Polo Moveleiro</text>
<text x="119.9" y="201">FONE: 55 (34) 3292-6900</text>
<text x="123.3" y="198.8">CEP:38402-359</text>
</g>
</svg>
